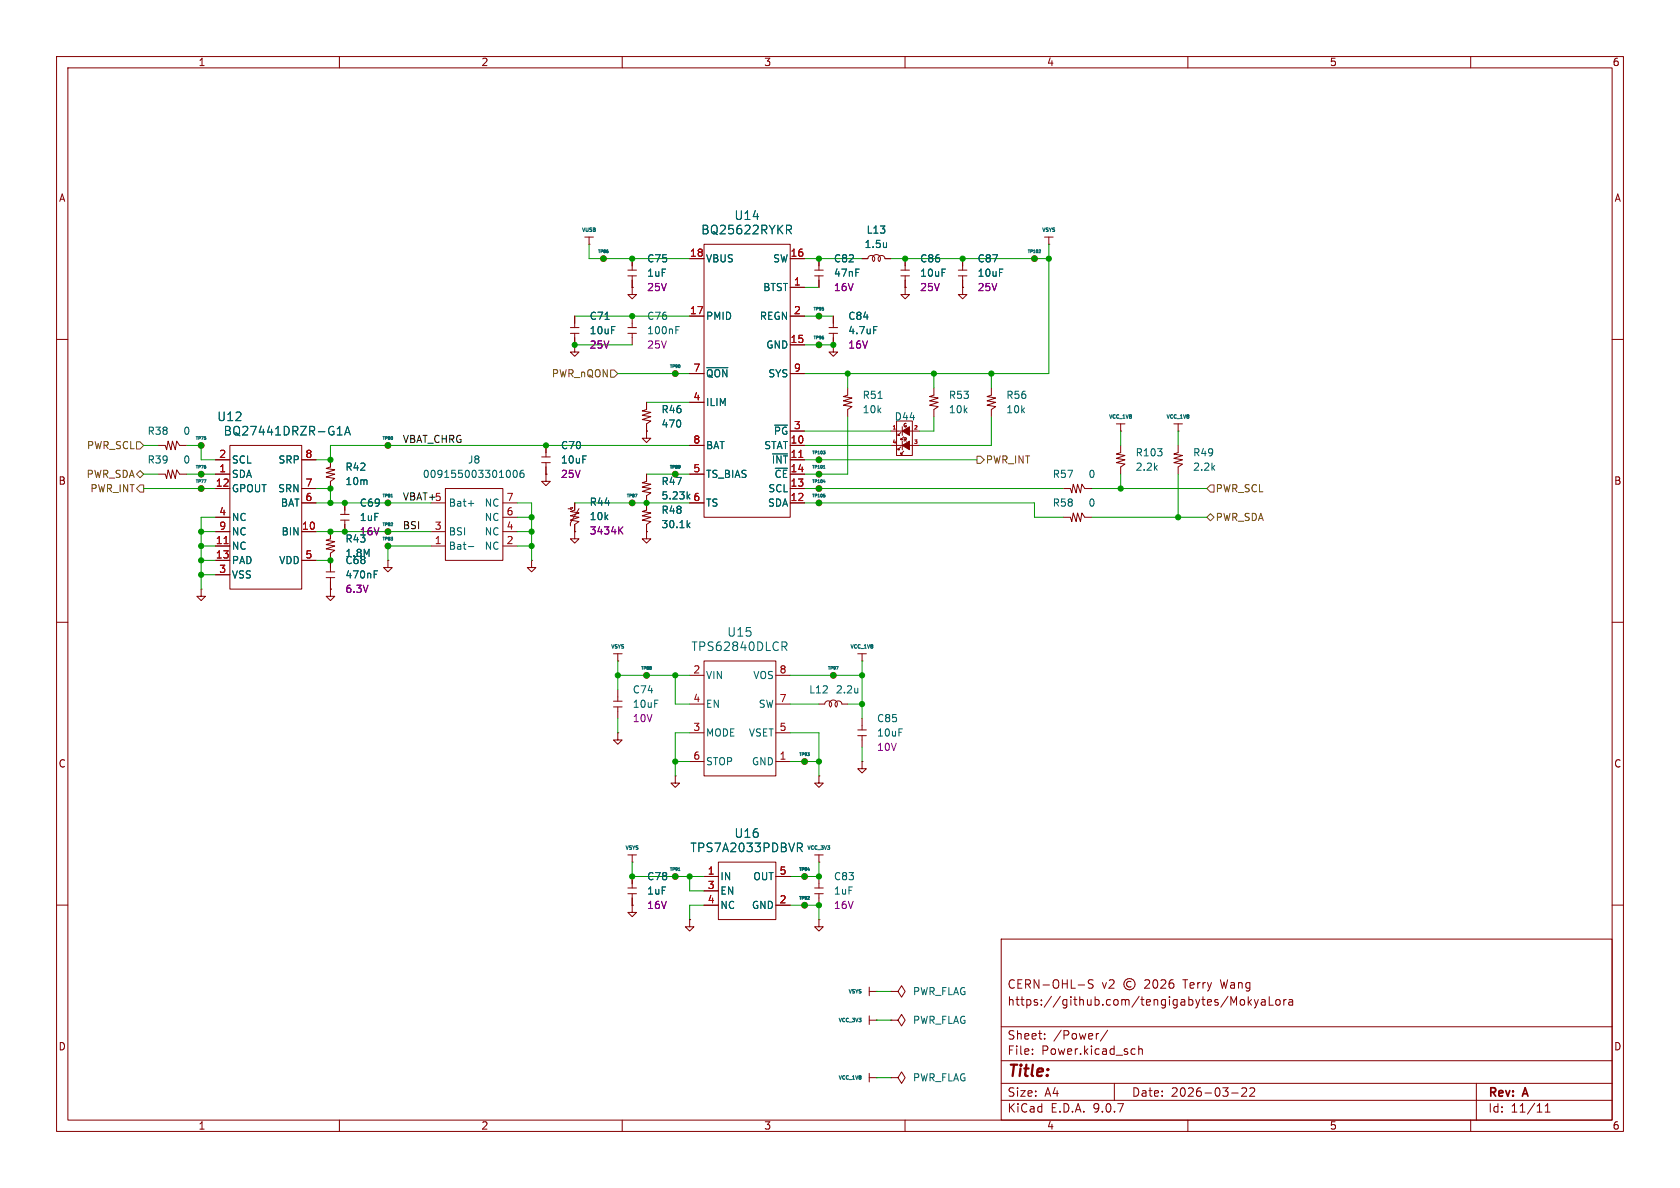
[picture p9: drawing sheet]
<svg xmlns="http://www.w3.org/2000/svg" width="297mm" height="210mm" viewBox="0 0 297 210" stroke-linecap="round" stroke-linejoin="round" font-family="sans-serif">
<g fill="none" stroke="#840000" stroke-width=".18">
<path d="M10 10h277v190h-277zM12 12h273v186h-273zM60 10v2M110 10v2M160 10v2M210 10v2M260 10v2M100.8 57.9h1.6M100.8 58.9h1.6M101.6 55.9v2M101.6 58.9v2.1M103.4 41.9h1.5"/>
<path d="M104.1 43.2h.1M104.1 41.9v1.3M106.7 45.7h.1M111 57.9h1.5M111 58.9h1.5M111 47.8h1.5M111 48.8h1.5M111.8 50.8v1.3h.7l-.7 .7-.8-.7h.8M111.8 50.8h.1M111.8 45.7v2.1M111.8 48.8v2M111.8 55.9v2"/>
<path d="M111.8 58.9v2.1M121.9 45.7h2.6M121.9 55.9h2.6M124.5 43.2h15.2v48.2h-15.2zM139.7 45.7h2.5M139.7 55.9h2.5M139.7 50.8h2.5M144 47.8h1.5M144 48.8h1.5M144.8 55.9h.1M144.8 45.7v2.1M144.8 48.8v2"/>
<path d="M146.6 57.9h1.5M146.6 58.9h1.5M147.3 55.9v2M147.3 58.9v2.1M152.4 45.7h1a.59 .59 0 0 1 .9-.5 .59 .59 0 0 1 .1 1 .71 .71 0 0 1 0-1 .71 .71 0 0 1 1 0 .71 .71 0 0 1 0 1 .61 .61 0 0 1 .2-1 .61 .61 0 0 1 .9 .5h1M159.3 47.8h1.5M159.3 48.8h1.5M160 50.8v1.3h.8l-.8 .7-.7-.7h.7M160 50.8h.1M160 45.7v2.1M160 48.8v2M169.4 47.8h1.5"/>
<path d="M169.4 48.8h1.5M170.2 50.8v1.3h.7l-.7 .7-.8-.7h.8M170.2 50.8h.1M170.2 45.7v2.1M170.2 48.8v2M182.9 45.7h.1M184.7 41.9h1.5M185.4 43.2h.1M185.4 41.9v1.3M10 60h2M27.9 78.7h1.3l.3 .8 .2-1.5 .5 1.5 .3-1.5 .5 1.5 .2-1.5 .5 .7h1.3M35.6 78.7h.1"/>
<path d="M40.6 78.7h12.7v25.4h-12.7zM68.6 78.7h.1M96.5 78.7v2.1M101.6 61v1.2h.8l-.8 .8-.8-.8h.8M101.6 61h.1M114.3 71.1v1.3l-.8 .2 1.6 .3-1.6 .5 1.6 .3-1.6 .5 1.6 .2-.8 .5v1.3M114.3 76.2v1.3h.8l-.8 .7-.8-.7h.8M114.3 76.2h.1M119.4 66h.1M121.9 78.7h2.6M121.9 71.1h2.6M121.9 66h2.6"/>
<path d="M139.7 78.7h2.5M139.7 61h2.5M139.7 66h2.5M139.7 76.2h2.5M144.8 61h.1M147.3 61v1.2h.8l-.8 .8-.7-.8h.7M147.3 61h.1M149.9 68.6v1.3l-.8 .2 1.5 .3-1.5 .5 1.5 .2-1.5 .5 1.5 .3-.7 .5v1.3M157.5 78.7h5.1M157.5 76.2h5.1M158.5 74.4h2.8v6.1h-2.8zM159.3 79l-.6 .5h.3h-.3v-.3"/>
<path d="M159.3 76.5l-.6 .5h.3h-.3v-.3M159.5 75.4v1.6M159.5 78v1.5M159.8 79.8l-.5 .5h.2h-.2v-.3M159.8 77.2l-.5 .5h.2h-.2v-.2M165.1 68.6v1.3l-.8 .2 1.6 .3-1.6 .5 1.6 .2-1.6 .5 1.6 .3-.8 .5v1.3M175.3 68.6v1.3l-.8 .2 1.5 .3-1.5 .5 1.5 .2-1.5 .5 1.5 .3-.7 .5v1.3M197.4 74.9h1.5M198.1 76.2h.1M198.1 78.7v1.3l-.7 .3 1.5 .2-1.5 .5 1.5 .3-1.5 .5 1.5 .2-.8 .6v1.2M198.1 74.9v1.3M207.5 74.9h1.5"/>
<path d="M208.3 78.7v1.3l-.8 .3 1.5 .2-1.5 .5 1.5 .3-1.5 .5 1.5 .2-.7 .6v1.2M208.3 76.2h.1M208.3 74.9v1.3M285 60h2M27.9 83.8h1.3l.3 .8 .2-1.5 .5 1.5 .3-1.5 .5 1.5 .2-1.5 .5 .7h1.3M35.6 83.8h.1M35.6 86.4h.1M38.1 81.3h2.5M38.1 83.8h2.5M38.1 86.4h2.5M38.1 91.4h2.5M38.1 94h2.5"/>
<path d="M38.1 96.5h2.5M38.1 99.1h2.5M53.3 81.3h2.6M53.3 86.4h2.6M53.3 94h2.6M53.3 99.1h2.6M53.3 88.9h2.6M58.4 94v1.3l-.7 .2 1.5 .3-1.5 .5 1.5 .2-1.5 .5 1.5 .3-.8 .5v3.3M58.4 81.3v1.3l-.7 .2 1.5 .3-1.5 .5 1.5 .2-1.5 .5 1.5 .3-.8 .5v1.3M60.2 90.9h1.5M60.2 91.9h1.5M61 88.9v2"/>
<path d="M61 91.9v2.1M68.6 99.1v1.2h-.8l.8 .8 .7-.8h-.7M68.6 99.1h.1M68.6 96.5h.1M68.6 94h.1M68.6 88.9h.1M76.2 94h2.5M76.2 96.5h2.5M76.2 88.9h2.5M78.7 86.4h10.2v12.7h-10.2zM88.9 91.4h2.5M88.9 94h2.5"/>
<path d="M88.9 96.5h2.5M88.9 88.9h2.5M94 99.1v1.2h-.8l.8 .8 .7-.8h-.7M94 99.1h.1M95.8 80.8h1.5M95.8 81.8h1.5M96.5 83.8v1.3h.8l-.8 .8-.7-.8h.7M96.5 83.8h.1M96.5 81.8v2M100.4 89.9h.3M100.9 89.8h.1M100.9 89.7v.4"/>
<path d="M100.9 90.1h.1M101 90.1h.1M101.1 89.7v.1M101.1 89.8h.1M101.2 89.7h-.1M101.2 89.7v.1M101.6 94v1.3h.8l-.8 .7-.8-.7h.8M101.6 94h.1M101.6 88.9v1.3l-.8 .2 1.6 .3-1.6 .5 1.6 .2-1.6 .5 1.6 .3-.8 .5v1.3M102.4 89.9l-1.6 2.6v.5M111.8 88.9h.1M114.3 94v1.3h.8l-.8 .7-.8-.7h.8"/>
<path d="M114.3 94h.1M114.3 83.8v1.3l-.8 .2 1.6 .3-1.6 .5 1.6 .3-1.6 .5 1.6 .2-.8 .5v2.6l-.8 .2 1.6 .3-1.6 .5 1.6 .2-1.6 .5 1.6 .3-.8 .5v1.3M119.4 83.8h.1M121.9 83.8h2.6M121.9 88.9h2.6M139.7 81.3h2.5M139.7 83.8h2.5M139.7 86.4h2.5M139.7 88.9h2.5M144.8 88.9h.1M144.8 81.3h.1M144.8 83.8h.1"/>
<path d="M144.8 86.4h.1M188 86.4h1.2l.3 .7 .2-1.5 .5 1.5 .3-1.5 .5 1.5 .3-1.5 .5 .8h1.2M188 91.4h1.2l.3 .8 .2-1.5 .5 1.5 .3-1.5 .5 1.5 .3-1.5 .5 .7h1.2M10 110h2M35.6 104.1v1.3h-.8l.8 .8 .7-.8h-.7M35.6 104.1h.1M38.1 101.6h2.5M57.7 101.1h1.5M57.7 102.1h1.5M58.4 104.1v1.3h.8l-.8 .8-.7-.8h.7M58.4 104.1h.1M58.4 102.1v2"/>
<path d="M108.5 115.6h1.5M109.2 116.8h.1M109.2 115.6v1.2M114.3 119.4h.1M121.9 119.4h2.6M124.5 116.8h12.7v20.4h-12.7zM137.2 119.4h2.5M147.3 119.4h.1M151.6 115.6h1.6M152.4 116.8h.1M152.4 115.6v1.2M285 110h2"/>
<path d="M108.5 124h1.5M108.5 125h1.5M109.2 129.5v1.3h-.7l.7 .8 .8-.8h-.8M109.2 129.5h.1M109.2 121.9v2.1M109.2 125v2M119.4 137.2v1.2h-.8l.8 .8 .7-.8h-.7M119.4 137.2h.1M121.9 124.5h2.6M121.9 129.5h2.6M121.9 134.6h2.6M137.2 124.5h2.5"/>
<path d="M137.2 129.5h2.5M137.2 134.6h2.5M142.2 134.6h.1M144.8 124.5h1a.59 .59 0 0 1 .8-.6 .59 .59 0 0 1 .2 1 .71 .71 0 0 1 0-1 .71 .71 0 0 1 1 0 .71 .71 0 0 1 0 1 .61 .61 0 0 1 .2-.9 .61 .61 0 0 1 .8 .5h1.1M144.8 137.2v1.2h-.8l.8 .8 .7-.8h-.7M144.8 137.2h.1M151.6 129h1.6M151.6 130h1.6M152.4 134.6v1.3h-.8l.8 .8 .8-.8h-.8M152.4 134.6h.1M152.4 127v2M152.4 130v2.1"/>
<path d="M111 151.1h1.5M111 157h1.5M111 158h1.5M111.8 152.4h.1M111.8 151.1v1.3M111.8 154.9v2.1M111.8 158v2M119.4 154.9h.1M124.5 154.9h2.5M124.5 157.5h2.5M127 152.4h10.2v10.2h-10.2zM137.2 154.9h2.5"/>
<path d="M142.2 154.9h.1M144 151.1h1.5M144 157h1.5M144 158h1.5M144.8 152.4h.1M144.8 151.1v1.3M144.8 154.9v2.1M144.8 158v2M10 160h2M111.8 160v1.3h-.8l.8 .8 .7-.8h-.7M111.8 160h.1M121.9 162.6v1.2h-.7l.7 .8 .8-.8h-.8"/>
<path d="M121.9 162.6h.1M124.5 160h2.5M137.2 160h2.5M142.2 160h.1M144.8 162.6v1.2h-.8l.8 .8 .7-.8h-.7M144.8 162.6h.1M153.7 174.5v1.5M153.7 179.6v1.5M153.7 175.3h1.2M154.9 175.3h.1M157.5 175.3h1.2l.7-1.1 .6 1.1-.6 1-.7-1M157.5 175.3h.1"/>
<path d="M177 166h108v32h-108zM190.6 174.1h1.1M193.2 173.3l-.5-.1-.2 .1v.5l.6 .3 .1 .3-.2 .3-.6-.1M200 173.6a.52 .52 0 0 0-.8 .4 .52 .52 0 0 0 .8 .4M202.4 173.3l.6-.1 .2 .1v.3l-.9 1.1h.9M204 173.3l.2-.1a.81 .81 0 0 1 .6 .6 .81 .81 0 0 1-.3 .8l-.2 .1a.81 .81 0 0 1-.3-1.4zM205.2 173.3l.6-.1 .2 .1 .1 .3-.9 1.1h.9M207.4 173.2a.59 .59 0 0 0-.7 .6v.6l.1 .2 .4 .1 .3-.1v-.5l-.1-.3h-.4l-.3 .3M218.1 177.3l.5-1.1v1.5M219.3 176.8l.2-.1 .5 .1v.6l-.1 .2-.4 .1-.2-.1zM220.7 176.2v1.5M220.8 177.1l.4 .6"/>
<path d="M221.2 176.7l-.5 .6M221.7 176.7l.4 1M222.1 177.7l-.1 .4-.3 .1M222.5 176.7l-.4 1M223 176.8h.6l.1 .9M223.7 177.1h-.5a.29 .29 0 0 0-.3 .3 .29 .29 0 0 0 .3 .3l.5-.1M224.4 176.2v1.5h.7M225.6 176.8l.2-.1 .4 .1 .1 .6-.1 .2-.4 .1-.2-.1zM227 176.7v1M227.4 176.7l-.3 .1-.1 .2M227.9 176.8h.6v.9M228.5 177.1h-.5a.29 .29 0 0 0-.2 .3 .29 .29 0 0 0 .2 .3l.5-.1"/>
<path d="M285 160h2M60 198v2M110 198v2M153.7 189.7v1.6M153.7 190.5h1.2M153.7 180.3h1.2M154.9 190.5h.1M154.9 180.3h.1M157.5 180.3h1.2l.7-1 .6 1-.6 1.1-.7-1.1M157.5 180.3h.1M157.5 190.5h1.2l.7-1 .6 1-.6 1-.7-1M157.5 190.5h.1"/>
<path d="M160 198v2M177 194.5h108M177 191.5h108M177 187.5h108M177 181.5h108M182.5 186.3v.1M182.5 185.5v.1M184.7 183.6v.1M184.7 182.8v.1M194.2 182.7l-.2 .1M195.8 182.1l-1.3 2M197 191.5v3"/>
<path d="M200.2 185.4l.5 .1M200.7 186.3l-.5 .1M201.3 185.5l.2-.1 .4 .1 .1 .9M201.3 184.9v1.5M210 198v2M217.7 193.2h1.2M219.5 192.4l.6-.1 .2 .1 .1 .3-.9 1.1h.9M221 192.4l.5-.1 .2 .1 .1 .3-.9 1.1h.9M260 198v2M261 191.5v6.5M273.2 196.6h.8M273.2 195.5l.4-.4v1.5"/>
<circle cx="106.7" cy="45.7" r=".51"/>
<circle cx="144.8" cy="55.9" r=".51"/>
<circle cx="182.9" cy="45.7" r=".51"/>
<circle cx="35.6" cy="78.7" r=".51"/>
<circle cx="68.6" cy="78.7" r=".51"/>
<circle cx="119.4" cy="66" r=".51"/>
<circle cx="144.8" cy="61" r=".51"/>
<circle cx="35.6" cy="83.8" r=".51"/>
<circle cx="35.6" cy="86.4" r=".51"/>
<circle cx="68.6" cy="96.5" r=".51"/>
<circle cx="68.6" cy="88.9" r=".51"/>
<circle cx="68.6" cy="94" r=".51"/>
<circle cx="111.8" cy="88.9" r=".51"/>
<circle cx="119.4" cy="83.8" r=".51"/>
<circle cx="144.8" cy="83.8" r=".51"/>
<circle cx="144.8" cy="88.9" r=".51"/>
<circle cx="144.8" cy="81.3" r=".51"/>
<circle cx="144.8" cy="86.4" r=".51"/>
<circle cx="114.3" cy="119.4" r=".51"/>
<circle cx="147.3" cy="119.4" r=".51"/>
<circle cx="142.2" cy="134.6" r=".51"/>
<circle cx="119.4" cy="154.9" r=".51"/>
<circle cx="142.2" cy="154.9" r=".51"/>
<circle cx="142.2" cy="160" r=".51"/>
<circle cx="199.7" cy="174" r="1"/>
</g>
<g fill="none" stroke="#006464" stroke-width=".18">
<path d="M139 39.8h.6l.3 .3-.1 .4-.8 .1M107 56.5h.7M119.5 58.3h.4M119.5 57.7h.6M139.4 40.6l.5 .7M154.4 57.7h.7M156.7 42.9v.9M156.7 43.6v.1M183.9 44.2v.2l-.3 .3h.4M59.6 76.9h.9M59.9 75.6l.2-.2v1.5M60.9 76.9l.5-1.5 .5 1.5"/>
<path d="M61.1 76.5h.7M124.9 65h3.8M145.5 79.7h.4l-.2 .2M145.8 79.9l.1 .1-.1 .2M155.2 70.4h.8M36.1 84.8h.3l-.2 .5M69.1 92.9h.3M69.1 87.9h.3M69.4 92.5v.1M82.8 96.6h1M82.8 89h1M89.9 83.1a.79 .79 0 0 1 0 1.3"/>
<path d="M90.8 83.3l.2-.2a.68 .68 0 0 1 .5 .7 .68 .68 0 0 1-.5 .6l-.2-.1-.1-.4zM92.5 83.1l-.3 .1a.86 .86 0 0 0 0 1.2l.4-.1v-.4l-.2-.3h-.2l-.3 .3M112.3 87.4h.3l-.2 .5M121.6 92.8l.4 .5M121.6 87.7l.4 .5M122 92.4l-.5 .5M122 87.4l-.5 .4M145.6 82.8h.3M145.6 85.1h.3M145.6 87.4h.2M145.6 82.4l.1-.1v.5M145.8 87.5l.1 .1-.1 .3"/>
<path d="M145.8 85v.3M66.2 101.5h.4M66.2 100.9h.6M138.2 113.5h.6l.3 .3-.1 .4-.8 .1M138.6 114.3l.5 .7M147.8 117.8h.4l-.2 .5M151.6 121.7v.8M151.6 122.4h.1M119.9 153.9h.3M141 149h.6l.2 .3-.1 .5h-.7M141.3 149.8l.5 .8M142.8 159h.3"/>
<path d="M142.8 153.7h.3M143.1 158.5v.2"/>
</g>
<path d="M157.9 75.9h.4M39.6 96.1h.7" fill="none" stroke="#a90000" stroke-width=".18"/>
<path d="M109.6 93.7l.5 .7M110.1 93.1l-.7 .8" fill="none" stroke="#840084" stroke-width=".18"/>
<g fill="#840000" stroke="#840000" stroke-width=".18">
<path d="M159.5 78.7l1.3-.7v1.5z"/>
<path d="M159.5 76.2l1.3-.8v1.6z"/>
</g>
<path d="M24.1 78.1h.7l.6 .6-.6 .7h-.7zM107.9 65.4h.7l.6 .6-.6 .7h-.7zM24.1 83.8l.7-.6 .6 .6-.6 .7zM24.8 85.7h.6v1.3h-.6l-.7-.6zM172.7 80.6h.7l.6 .7-.6 .6h-.7zM213.4 91.4l.6-.6 .6 .6-.6 .7zM214 85.7h.6v1.3h-.6l-.6-.6z" fill="none" stroke="#725600" stroke-width=".18"/>
<g fill="none" stroke="#009600" stroke-width=".18">
<path d="M101.6 55.9h20.3M104.1 43.2v2.5h17.8M142.2 45.7h10.2M142.2 55.9h5.1M142.2 50.8h2.6M157.5 45.7h27.9M185.4 43.2v22.8h-43.2M25.4 78.7h2.5M33 78.7h2.6v2.6h2.5M101.6 61h10.2M109.2 66h12.7M114.3 71.1h7.6"/>
<path d="M121.9 78.7h-63.5v2.6h-2.5M142.2 61h5.1M142.2 78.7h15.3M142.2 76.2h15.3M149.9 66v2.6M149.9 73.7v10.1h-7.7M165.1 73.7v2.5h-2.5M165.1 66v2.6M175.3 73.7v5h-12.7M175.3 66v2.6M198.1 76.2v2.5M208.3 76.2v2.5"/>
<path d="M25.4 86.4h12.7M25.4 83.8h2.5M33 83.8h5.1M35.6 94h2.5M35.6 96.5h2.5M35.6 99.1h2.5M38.1 91.4h-2.5v12.7M55.9 88.9h20.3M55.9 94h20.3M55.9 99.1h2.5M55.9 86.4h2.5v2.5M76.2 96.5h-7.6v2.6"/>
<path d="M91.4 88.9h2.6v10.2M91.4 94h2.6M91.4 96.5h2.6M91.4 91.4h2.6M101.6 88.9h20.3M114.3 83.8h7.6M142.2 88.9h40.7v2.5h5.1M142.2 81.3h30.5M142.2 86.4h45.8M193 91.4h20.4M193 86.4h20.4M198.1 83.8v2.6"/>
<path d="M208.3 83.8v7.6M35.6 101.6h2.5M109.2 119.4h12.7M109.2 116.8v5.1M119.4 119.4v5.1h2.5M139.7 119.4h12.7M152.4 116.8v10.2M109.2 127v2.5M119.4 134.6h2.5M121.9 129.5h-2.5v7.7M139.7 124.5h5.1M139.7 129.5h5.1v7.7"/>
<path d="M139.7 134.6h5.1M149.9 124.5h2.5M152.4 132.1v2.5M111.8 152.4v2.5h12.7M121.9 154.9v2.6h2.6M144.8 152.4v2.5h-5.1M124.5 160h-2.6v2.6M139.7 160h5.1v2.6M154.9 175.3h2.6M154.9 190.5h2.6M154.9 180.3h2.6"/>
</g>
<g fill="#009600" stroke="#009600" stroke-width=".18">
<circle cx="68.6" cy="94" r=".46"/>
<circle cx="68.6" cy="96.5" r=".46"/>
<circle cx="61" cy="94" r=".46"/>
<circle cx="94" cy="94" r=".46"/>
<circle cx="94" cy="91.4" r=".46"/>
<circle cx="94" cy="96.5" r=".46"/>
<circle cx="68.6" cy="88.9" r=".46"/>
<circle cx="68.6" cy="78.7" r=".46"/>
<circle cx="58.4" cy="99.1" r=".46"/>
<circle cx="58.4" cy="94" r=".46"/>
<circle cx="35.6" cy="99.1" r=".46"/>
<circle cx="35.6" cy="101.6" r=".46"/>
<circle cx="35.6" cy="83.8" r=".46"/>
<circle cx="35.6" cy="78.7" r=".46"/>
<circle cx="58.4" cy="86.4" r=".46"/>
<circle cx="58.4" cy="81.3" r=".46"/>
<circle cx="35.6" cy="96.5" r=".46"/>
<circle cx="35.6" cy="86.4" r=".46"/>
<circle cx="35.6" cy="94" r=".46"/>
<circle cx="61" cy="88.9" r=".46"/>
<circle cx="58.4" cy="88.9" r=".46"/>
<circle cx="147.3" cy="119.4" r=".46"/>
<circle cx="152.4" cy="119.4" r=".46"/>
<circle cx="152.4" cy="124.5" r=".46"/>
<circle cx="114.3" cy="119.4" r=".46"/>
<circle cx="119.4" cy="119.4" r=".46"/>
<circle cx="109.2" cy="119.4" r=".46"/>
<circle cx="101.6" cy="61" r=".46"/>
<circle cx="96.5" cy="78.7" r=".46"/>
<circle cx="119.4" cy="83.8" r=".46"/>
<circle cx="119.4" cy="66" r=".46"/>
<circle cx="111.8" cy="88.9" r=".46"/>
<circle cx="114.3" cy="88.9" r=".46"/>
<circle cx="106.7" cy="45.7" r=".46"/>
<circle cx="111.8" cy="55.9" r=".46"/>
<circle cx="111.8" cy="45.7" r=".46"/>
<circle cx="144.8" cy="55.9" r=".46"/>
<circle cx="149.9" cy="66" r=".46"/>
<circle cx="144.8" cy="45.7" r=".46"/>
<circle cx="144.8" cy="88.9" r=".46"/>
<circle cx="160" cy="45.7" r=".46"/>
<circle cx="170.2" cy="45.7" r=".46"/>
<circle cx="165.1" cy="66" r=".46"/>
<circle cx="175.3" cy="66" r=".46"/>
<circle cx="144.8" cy="134.6" r=".46"/>
<circle cx="142.2" cy="134.6" r=".46"/>
<circle cx="119.4" cy="134.6" r=".46"/>
<circle cx="121.9" cy="154.9" r=".46"/>
<circle cx="119.4" cy="154.9" r=".46"/>
<circle cx="111.8" cy="154.9" r=".46"/>
<circle cx="144.8" cy="86.4" r=".46"/>
<circle cx="144.8" cy="81.3" r=".46"/>
<circle cx="144.8" cy="83.8" r=".46"/>
<circle cx="147.3" cy="61" r=".46"/>
<circle cx="144.8" cy="61" r=".46"/>
<circle cx="198.1" cy="86.4" r=".46"/>
<circle cx="185.4" cy="45.7" r=".46"/>
<circle cx="182.9" cy="45.7" r=".46"/>
<circle cx="208.3" cy="91.4" r=".46"/>
<circle cx="144.8" cy="160" r=".46"/>
<circle cx="144.8" cy="154.9" r=".46"/>
<circle cx="142.2" cy="160" r=".46"/>
<circle cx="142.2" cy="154.9" r=".46"/>
</g>
<text font-size="2.8" fill="#840000" x="178" y="190.9">Title:</text>
<g font-size="2.1" fill="#006464">
<text x="123.9" y="41.6">BQ25622RYKR</text>
<text x="129.8" y="39.1">U14</text>
<text x="38.3" y="74.7">U12</text>
<text x="39.4" y="77.2">BQ27441DRZR-G1A</text>
<text x="128.5" y="112.8">U15</text>
<text x="122.1" y="115.3">TPS62840DLCR</text>
<text x="129.8" y="148.3">U16</text>
<text x="122" y="150.9">TPS7A2033PDBVR</text>
</g>
<g font-size="2.1" fill="#840000">
<text x="178" y="178">https://github.com/tengigabytes/MokyaLora</text>
<text x="178" y="175">CERN-OHL-S</text>
<text x="194.7" y="175">v2</text>
<text x="209.5" y="175">Terry</text>
<text x="216.2" y="175">Wang</text>
<text x="178" y="184">Sheet:</text>
<text x="186.2" y="184">/Power/</text>
<text x="178" y="186.7">File:</text>
<text x="184.1" y="186.7">Power.kicad_sch</text>
<text x="178" y="196.9">KiCad</text>
<text x="178" y="194.1">Size:</text>
<text x="184.7" y="194.1">A4</text>
<text x="185.7" y="196.9">E.D.A.</text>
<text x="193.3" y="196.9">9.0.7</text>
<text x="200" y="194.1">Date:</text>
<text x="207" y="194.1">2026-03-22</text>
<text x="263" y="194.3">Rev:</text>
<text x="263" y="196.9">Id:</text>
<text x="267.1" y="196.9">11/11</text>
<text x="269.4" y="194.3">A</text>
</g>
<g font-size="1.8" fill="#840000">
<text x="35" y="11.9">1</text>
<text x="85" y="11.9">2</text>
<text x="135" y="11.9">3</text>
<text x="185" y="11.9">4</text>
<text x="235" y="11.9">5</text>
<text x="285" y="11.9">6</text>
<text x="10.3" y="35.9">A</text>
<text x="285.3" y="35.9">A</text>
<text x="10.3" y="85.9">B</text>
<text x="285.3" y="85.9">B</text>
<text x="10.3" y="135.9">C</text>
<text x="285.3" y="135.9">C</text>
<text x="10.3" y="185.9">D</text>
<text x="285.3" y="185.9">D</text>
<text x="35" y="199.9">1</text>
<text x="85" y="199.9">2</text>
<text x="135" y="199.9">3</text>
<text x="185" y="199.9">4</text>
<text x="235" y="199.9">5</text>
<text x="285" y="199.9">6</text>
</g>
<g font-size="1.8" fill="#006464">
<text x="153.1" y="41.5">L13</text>
<text x="114.3" y="46.6">C75</text>
<text x="124.7" y="46.6">VBUS</text>
<text x="136.6" y="46.6">SW</text>
<text x="147.3" y="46.6">C82</text>
<text x="152.8" y="44">1.5u</text>
<text x="162.6" y="46.6">C86</text>
<text x="172.7" y="46.6">C87</text>
<text x="114.3" y="49.1">1uF</text>
<text x="134.8" y="51.7">BTST</text>
<text x="147.3" y="49.1">47nF</text>
<text x="162.6" y="49.1">10uF</text>
<text x="172.7" y="49.1">10uF</text>
<text x="104.1" y="56.7">C71</text>
<text x="104.1" y="59.3">10uF</text>
<text x="114.3" y="59.3">100nF</text>
<text x="114.3" y="56.7">C76</text>
<text x="124.7" y="56.7">PMID</text>
<text x="134.2" y="56.7">REGN</text>
<text x="149.9" y="56.7">C84</text>
<text x="149.9" y="59.3">4.7uF</text>
<text x="135.4" y="61.8">GND</text>
<text x="124.7" y="72">ILIM</text>
<text x="124.7" y="66.9">~{QON}</text>
<text x="135.7" y="66.9">SYS</text>
<text x="152.4" y="70.7">R51</text>
<text x="167.6" y="70.7">R53</text>
<text x="177.8" y="70.7">R56</text>
<text x="26" y="77.1">R38</text>
<text x="32.3" y="77.1">0</text>
<text x="116.8" y="75.8">470</text>
<text x="116.8" y="73.3">R46</text>
<text x="136.7" y="77.1">~{PG}</text>
<text x="152.4" y="73.3">10k</text>
<text x="158.1" y="74.5">D44</text>
<text x="167.6" y="73.3">10k</text>
<text x="177.8" y="73.3">10k</text>
<text x="26" y="82.1">R39</text>
<text x="32.3" y="82.1">0</text>
<text x="40.9" y="82.1">SCL</text>
<text x="49.1" y="82.1">SRP</text>
<text x="61" y="83.4">R42</text>
<text x="82.6" y="82.1">J8</text>
<text x="99.1" y="79.6">C70</text>
<text x="99.1" y="82.1">10uF</text>
<text x="124.7" y="79.6">BAT</text>
<text x="135" y="79.6">STAT</text>
<text x="200.7" y="80.9">R103</text>
<text x="200.7" y="83.4">2.2k</text>
<text x="210.8" y="83.4">2.2k</text>
<text x="210.8" y="80.9">R49</text>
<text x="40.9" y="84.7">SDA</text>
<text x="40.9" y="87.2">GPOUT</text>
<text x="49.1" y="87.2">SRN</text>
<text x="49.6" y="89.8">BAT</text>
<text x="61" y="86">10m</text>
<text x="63.5" y="89.8">C69</text>
<text x="74.6" y="84.7">009155003301006</text>
<text x="79.2" y="89.8">Bat+</text>
<text x="85.6" y="89.8">NC</text>
<text x="104.1" y="89.6">R44</text>
<text x="116.8" y="86">R47</text>
<text x="116.8" y="88.5">5.23k</text>
<text x="124.7" y="84.7">TS_BIAS</text>
<text x="124.7" y="89.8">TS</text>
<text x="135.7" y="89.8">SDA</text>
<text x="135.7" y="87.2">SCL</text>
<text x="136.8" y="84.7">~{CE}</text>
<text x="186" y="84.7">R57</text>
<text x="186" y="89.8">R58</text>
<text x="192.3" y="84.7">0</text>
<text x="192.3" y="89.8">0</text>
<text x="40.9" y="92.3">NC</text>
<text x="40.9" y="94.8">NC</text>
<text x="49.7" y="94.8">BIN</text>
<text x="63.5" y="92.3">1uF</text>
<text x="63.5" y="94.8">16V</text>
<text x="79.2" y="94.8">BSI</text>
<text x="85.6" y="94.8">NC</text>
<text x="85.6" y="92.3">NC</text>
<text x="104.1" y="92.2">10k</text>
<text x="116.8" y="91">R48</text>
<text x="116.8" y="93.6">30.1k</text>
<text x="40.9" y="97.4">NC</text>
<text x="40.9" y="99.9">PAD</text>
<text x="49.3" y="99.9">VDD</text>
<text x="61" y="96.1">R43</text>
<text x="61" y="98.7">1.8M</text>
<text x="61" y="99.9">C68</text>
<text x="79.2" y="97.4">Bat-</text>
<text x="85.6" y="97.4">NC</text>
<text x="40.9" y="102.5">VSS</text>
<text x="61" y="102.5">470nF</text>
<text x="111.8" y="122.8">C74</text>
<text x="111.8" y="125.3">10uF</text>
<text x="124.7" y="120.2">VIN</text>
<text x="124.7" y="125.3">EN</text>
<text x="133.1" y="120.2">VOS</text>
<text x="134" y="125.3">SW</text>
<text x="143" y="122.8">L12</text>
<text x="147.7" y="122.8">2.2u</text>
<text x="124.7" y="130.4">MODE</text>
<text x="132.3" y="130.4">VSET</text>
<text x="154.9" y="127.9">C85</text>
<text x="154.9" y="130.4">10uF</text>
<text x="124.7" y="135.5">STOP</text>
<text x="132.8" y="135.5">GND</text>
<text x="114.3" y="155.8">C78</text>
<text x="127.3" y="155.8">IN</text>
<text x="133.1" y="155.8">OUT</text>
<text x="147.3" y="155.8">C83</text>
<text x="114.3" y="158.3">1uF</text>
<text x="127.3" y="158.3">EN</text>
<text x="127.3" y="160.9">NC</text>
<text x="132.8" y="160.9">GND</text>
<text x="147.3" y="158.3">1uF</text>
<text x="161.3" y="176.1">PWR_FLAG</text>
<text x="161.3" y="181.2">PWR_FLAG</text>
<text x="161.3" y="191.4">PWR_FLAG</text>
</g>
<g font-size="1.8" fill="#a90000">
<text x="121.9" y="45.5">18</text>
<text x="139.7" y="45.5">16</text>
<text x="140.3" y="50.5">1</text>
<text x="121.9" y="55.6">17</text>
<text x="140.3" y="55.6">2</text>
<text x="122.5" y="65.8">7</text>
<text x="139.7" y="60.7">15</text>
<text x="140.3" y="65.8">9</text>
<text x="122.5" y="70.9">4</text>
<text x="140.3" y="75.9">3</text>
<text x="38.7" y="81">2</text>
<text x="38.7" y="83.6">1</text>
<text x="53.9" y="81">8</text>
<text x="122.5" y="78.5">8</text>
<text x="122.5" y="83.6">5</text>
<text x="136.3" y="82.1">~{INT}</text>
<text x="139.7" y="78.5">10</text>
<text x="139.7" y="81">11</text>
<text x="139.7" y="83.6">14</text>
<text x="38.1" y="86.1">12</text>
<text x="53.9" y="86.1">7</text>
<text x="53.9" y="88.6">6</text>
<text x="89.5" y="88.6">7</text>
<text x="122.5" y="88.6">6</text>
<text x="139.7" y="86.1">13</text>
<text x="139.7" y="88.6">12</text>
<text x="38.7" y="91.2">4</text>
<text x="38.7" y="93.7">9</text>
<text x="53.3" y="93.7">10</text>
<text x="76.8" y="93.7">3</text>
<text x="89.5" y="93.7">4</text>
<text x="89.5" y="91.2">6</text>
<text x="38.1" y="96.3">11</text>
<text x="38.1" y="98.8">13</text>
<text x="38.7" y="101.3">3</text>
<text x="53.9" y="98.8">5</text>
<text x="76.8" y="96.3">1</text>
<text x="89.5" y="96.3">2</text>
<text x="122.5" y="119.1">2</text>
<text x="137.7" y="119.1">8</text>
<text x="122.5" y="124.2">4</text>
<text x="137.7" y="124.2">7</text>
<text x="122.5" y="129.3">3</text>
<text x="137.7" y="129.3">5</text>
<text x="122.5" y="134.4">6</text>
<text x="137.7" y="134.4">1</text>
<text x="125" y="154.7">1</text>
<text x="137.7" y="154.7">5</text>
<text x="125" y="157.2">3</text>
<text x="125" y="159.8">4</text>
<text x="137.7" y="159.8">2</text>
</g>
<g font-size="1.8" fill="#840084">
<text x="114.3" y="51.7">25V</text>
<text x="147.3" y="51.7">16V</text>
<text x="162.6" y="51.7">25V</text>
<text x="172.7" y="51.7">25V</text>
<text x="104.1" y="61.8">25V</text>
<text x="114.3" y="61.8">25V</text>
<text x="149.9" y="61.8">16V</text>
<text x="99.1" y="84.7">25V</text>
<text x="104.1" y="94.7">3434K</text>
<text x="61" y="105">6.3V</text>
<text x="111.8" y="127.9">10V</text>
<text x="154.9" y="132.9">10V</text>
<text x="114.3" y="160.9">16V</text>
<text x="147.3" y="160.9">16V</text>
</g>
<g font-size="1.8" fill="#725600">
<text x="97.5" y="66.9">PWR_nQON</text>
<text x="15.3" y="79.6">PWR_SCL</text>
<text x="174.2" y="82.1">PWR_INT</text>
<text x="15.2" y="84.7">PWR_SDA</text>
<text x="15.9" y="87.2">PWR_INT</text>
<text x="214.8" y="87.2">PWR_SCL</text>
<text x="214.8" y="92.3">PWR_SDA</text>
</g>
<g font-size="1.8" fill="#0f0f0f">
<text x="71.1" y="78.4">VBAT_CHRG</text>
<text x="71.1" y="88.6">VBAT+5</text>
<text x="71.1" y="93.6">BSI</text>
</g>
<g font-size=".9" fill="#006464">
<text x="102.8" y="41.2">VUSB</text>
<text x="184.1" y="41.2">VSYS</text>
<text x="195.9" y="74.2">VCC_1V8</text>
<text x="206.1" y="74.2">VCC_1V8</text>
<text x="107.9" y="114.8">VSYS</text>
<text x="150.2" y="114.8">VCC_1V8</text>
<text x="110.4" y="150.4">VSYS</text>
<text x="142.6" y="150.4">VCC_3V3</text>
<text x="149.9" y="175.8">VSYS</text>
<text x="148.1" y="180.9">VCC_3V3</text>
<text x="148.1" y="191">VCC_1V8</text>
</g>
<g font-size=".9" fill="#a90000">
<text x="157.6" y="75.9">1</text>
<text x="161.5" y="75.9">2</text>
<text x="157.6" y="78.5">4</text>
<text x="161.5" y="78.5">3</text>
</g>
<g font-size=".9" fill="#840000">
<text x="159.5" y="75.7">G</text>
<text x="159.5" y="78.3">R</text>
</g>
<g font-size=".7" fill="#006464">
<text x="105.6" y="44.9">TP86</text>
<text x="181.6" y="44.9">TP102</text>
<text x="143.7" y="55.1">TP95</text>
<text x="118.3" y="65.2">TP90</text>
<text x="143.7" y="60.1">TP96</text>
<text x="34.5" y="77.9">TP75</text>
<text x="67.5" y="77.9">TP80</text>
<text x="34.5" y="83">TP76</text>
<text x="118.3" y="83">TP89</text>
<text x="143.5" y="80.5">TP103</text>
<text x="143.5" y="83">TP101</text>
<text x="34.5" y="85.5">TP77</text>
<text x="67.5" y="88.1">TP81</text>
<text x="110.7" y="88.1">TP87</text>
<text x="143.5" y="88.1">TP105</text>
<text x="143.5" y="85.5">TP104</text>
<text x="67.5" y="95.7">TP83</text>
<text x="67.5" y="93.2">TP82</text>
<text x="113.2" y="118.6">TP88</text>
<text x="146.2" y="118.6">TP97</text>
<text x="141.2" y="133.8">TP93</text>
<text x="118.3" y="154.1">TP91</text>
<text x="141.2" y="154.1">TP94</text>
<text x="141.2" y="159.2">TP92</text>
</g>
</svg>
